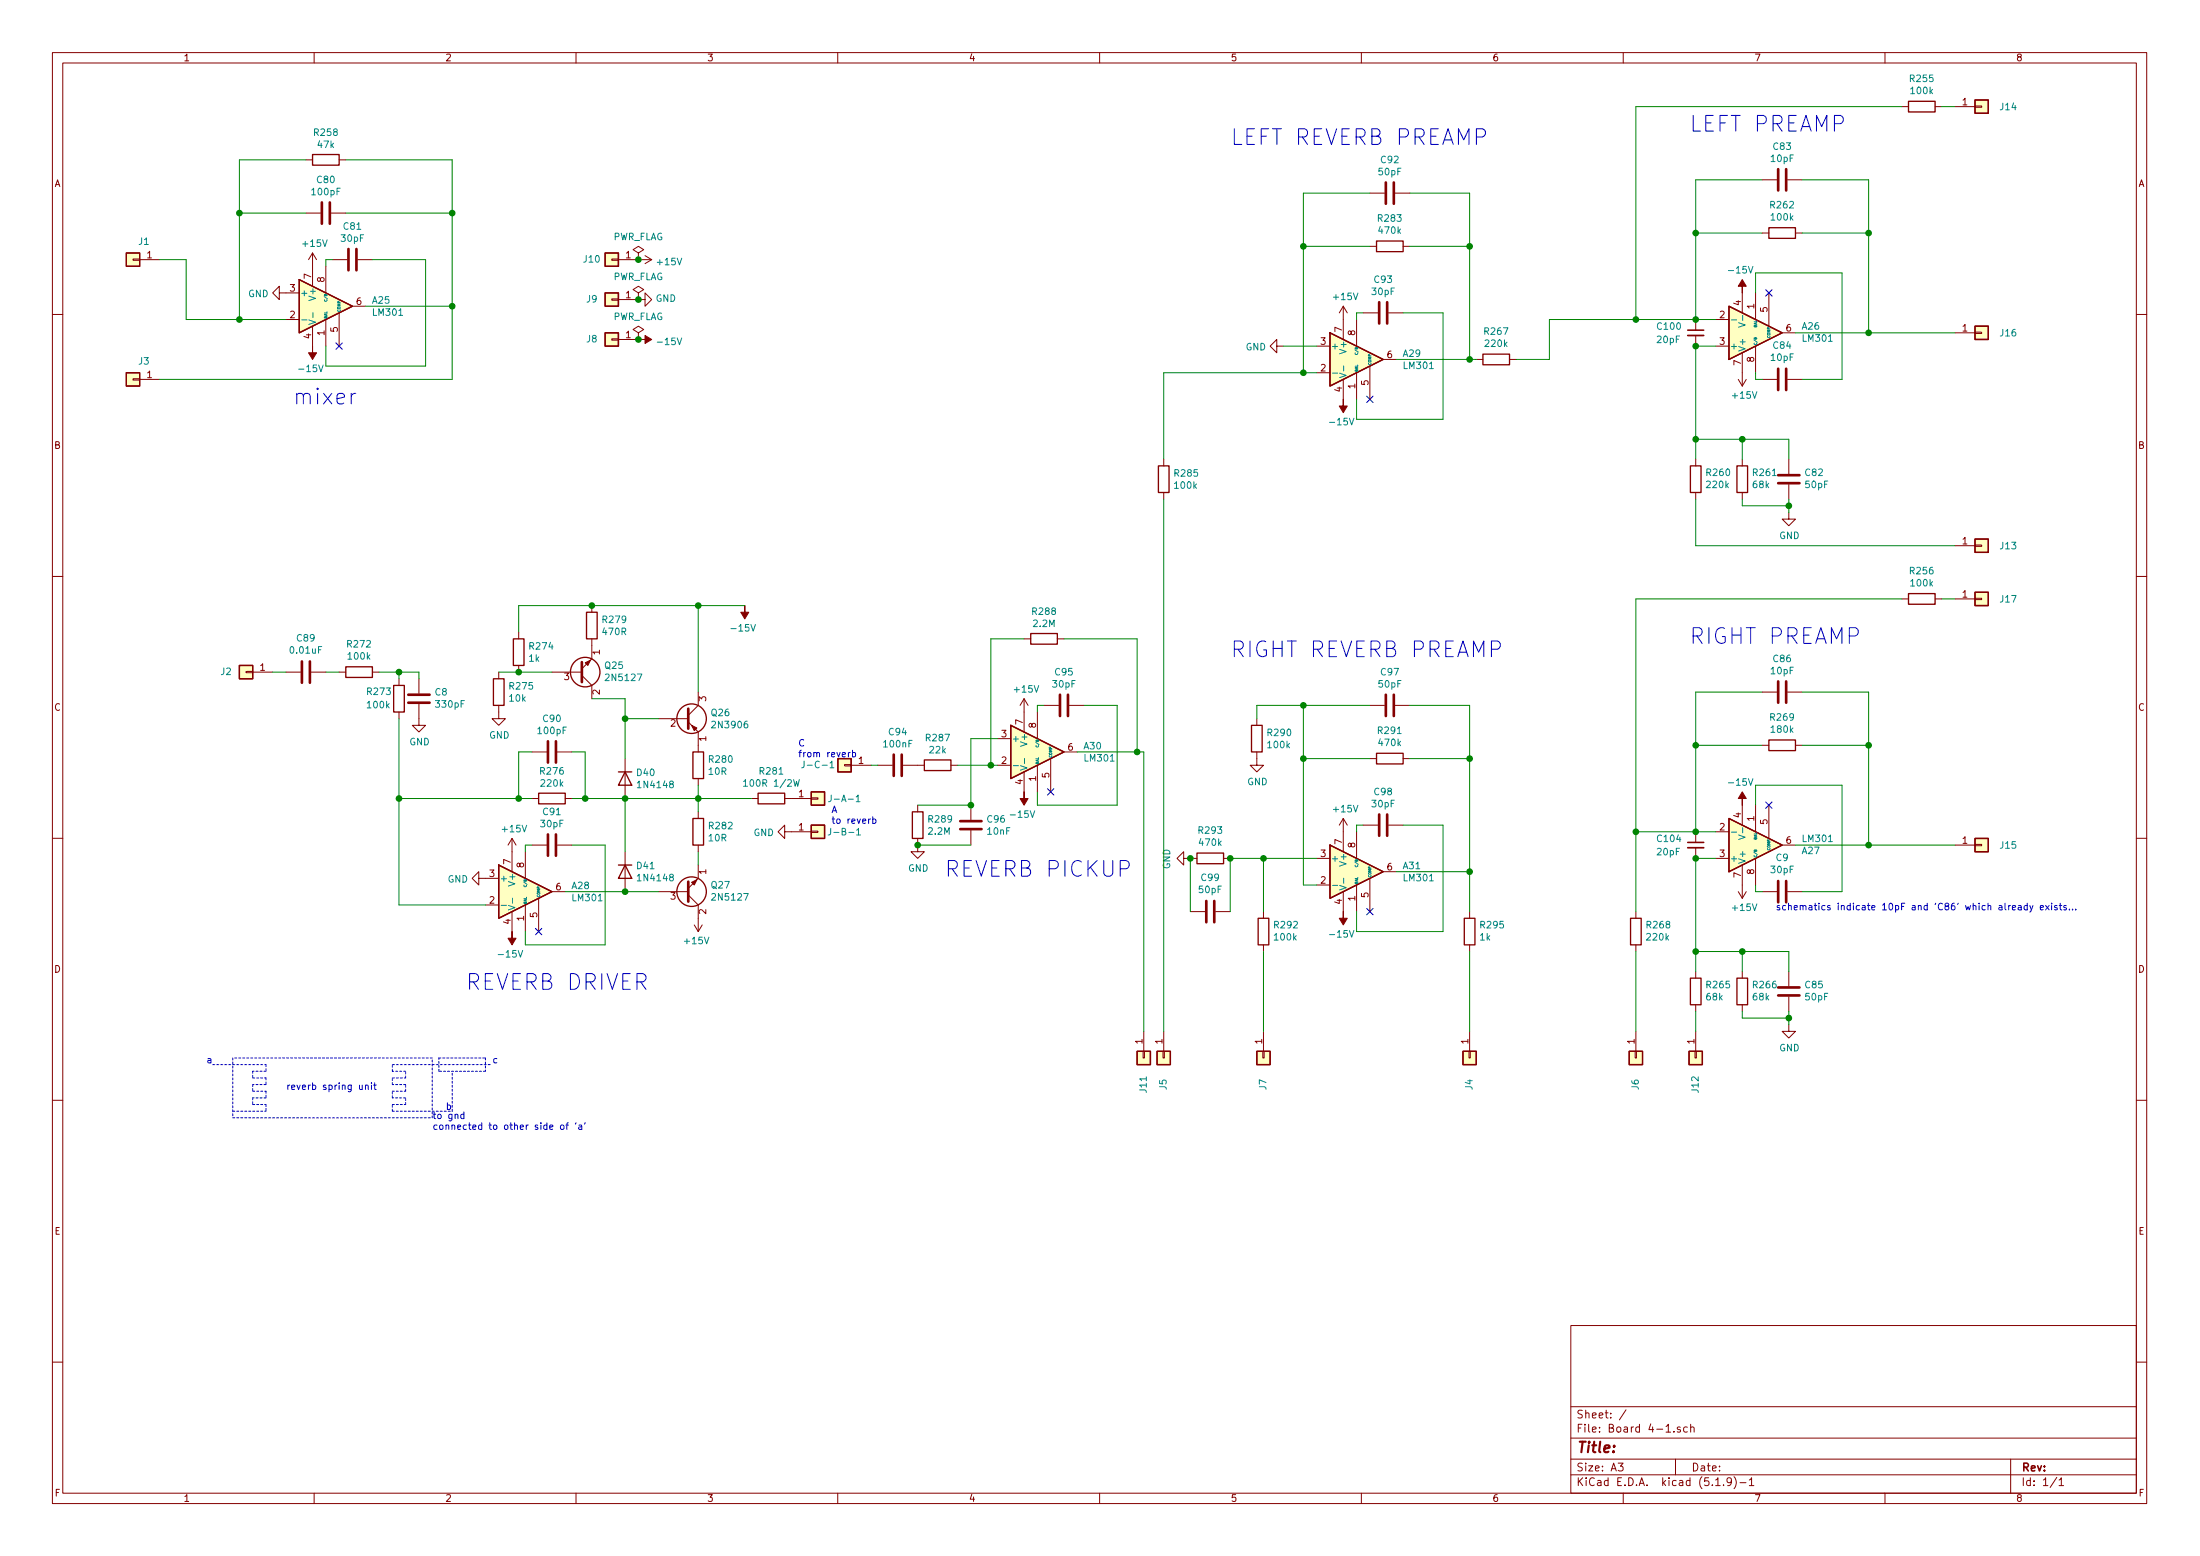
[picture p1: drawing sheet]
<svg xmlns="http://www.w3.org/2000/svg" width="420mm" height="297mm" viewBox="0 0 420 297" stroke-linecap="round" stroke-linejoin="round" font-family="sans-serif">
<g fill="none" stroke="#840000" stroke-width=".19">
<path d="M10 10h400v277h-400zM12 12h396v273.1h-396zM60 10v2M110 10v2M160 10v2M210 10v2M260 10v2M310 10v2M360 10v2M58.4 30.5h1.3M64.8 30.5h1.2M261.6 36.9h2.8"/>
<path d="M266.4 36.9h2.8M336.5 34.3h2.8M341.4 34.3h2.8M363.2 20.4h1.3M369.6 20.4h1.2M373.4 20.4h3.8M377.2 20.2h1.3v.3h-1.3zM25.4 49.4h1.3v.3h-1.3zM26.7 49.6h3.8M53.3 55.9v-1.3l-1.2 1.3 1.2 1.3v-1.3h3.8M58.4 40.7h2.8M59.7 48.3l-.8 1.3"/>
<path d="M59.7 48.3v6.3M59.7 48.3l.8 1.3M62.2 50.8v5.1M63.2 40.7h2.8M63.5 49.6h2.8M64.8 59.7v6.4M67.3 58.5h2.5M68.3 49.6h2.8M116.8 57.1h1.3v.2h-1.3zM116.8 49.4h1.3v.3h-1.3zM118.1 49.6h6.4M118.1 57.2h3.8"/>
<path d="M121.9 57.2h1.3v-1.3l1.3 1.3-1.3 1.3v-1.3M121.9 48.3l1-.6-1-.7-1 .7 1 .6v1.3M121.9 49.6h.1M121.9 55.9l1-.6-1-.7-1 .7 1 .6v1.3M121.9 57.2h.1M123.2 48.8l1.3 .8M124.5 49.6l-1.3 .7M256.5 58.5v6.3M256.5 58.5l-.7 1.2M256.5 58.5l.8 1.2M260.3 59.7h2.8M261.6 47h1.3"/>
<path d="M265.2 59.7h2.8M268 47h1.2M332.7 55.9v3.8M335.3 55.9v5.1M336.5 44.5h1.3M337.8 55.9v6.4M342.9 44.5h1.3M10 60h2M25.4 72.3h1.3v.3h-1.3zM26.7 72.4h3.8M54.6 61h2.5M59.7 62.3v3.8"/>
<path d="M62.2 61v5.1M116.8 64.7h1.3v.2h-1.3zM118.1 64.8h3.8M121.9 63.5l1-.6-1-.6-1 .6 1 .6v1.3M121.9 64.8h.1M243.8 66.1v-1.3l-1.2 1.3 1.2 1.2v-1.2h1.3M251.5 71.2h2.5M251.5 66.1h2.5M256.5 72.4v3.8M259.1 61v5.1M259.1 71.2v5M261.6 69.9v6.3"/>
<path d="M264.2 68.6h2.5M281.9 68.6h1.3M288.3 68.6h1.3M323.8 61v2M323.8 64v2.1M327.7 66.1h2.5M327.7 61h2.5M332 72.4l.7 1.3M332.7 67.3v6.4M333.5 72.4l-.8 1.3M335.3 66.1v5.1M336.5 72.4h2.8"/>
<path d="M340.4 63.5h2.5M341.4 72.4h2.8M373.4 63.5h3.8M377.2 63.4h1.3v.3h-1.3zM408 60h2M222.2 87.7v1.2M222.2 94v1.3M323.8 87.7v1.2M323.8 94v1.3M332.7 87.7v1.2M332.7 94v1.3M341.6 97.8v1.3h1.3l-1.3 1.3-1.2-1.3h1.2"/>
<path d="M341.6 87.7v2.8M341.6 92.5v2.8M10 110h2M113 115.6v1.3M363.2 114.3h1.3M369.6 114.3h1.2M373.4 104.2h3.8M373.4 114.3h3.8M377.2 104h1.3v.3h-1.3zM377.2 114.2h1.3v.3h-1.3zM408 110h2M47 128.2h1.3v.2h-1.3z"/>
<path d="M48.3 128.3h3.8M54.6 128.3h2.8M59.4 128.3h2.8M64.8 128.3h1.2M71.1 128.3h1.3M76.2 129.6v1.2M76.2 135.9v1.3M80 134.4v4.1h1.3l-1.3 1.2-1.3-1.2h1.3M80 129.6v2.8M95.2 134.7v2.5h1.3l-1.3 1.3-1.2-1.3h1.2M95.2 128.3v1.3M99.1 120.7v1.3"/>
<path d="M99.1 127v1.3M105.4 128.3h5.7M111.1 128.9l1.9 1.9v2.6M113 122v3.8l-1.9 1.9M125.7 137.2h5.7M131.4 137.8l1.9 1.9v3.8M133.3 132.1v2.6l-1.9 1.9M195.6 122h1.2M195.6 133.4v6.3M195.6 133.4l-.8 1.3M195.6 133.4l.7 1.3M198.1 135.9v5.1"/>
<path d="M199.4 134.7h2.8M201.9 122h1.3M204.2 134.7h2.8M240 137.2v1.3M261.6 134.7h2.8M266.4 134.7h2.8M336.5 132.1h2.8M341.4 132.1h2.8M101.6 152.4h1.3M101.6 143.5h2.8M106.4 143.5h2.8M107.9 152.4h1.3"/>
<path d="M119.4 144.8v7.6M133.3 148.6v1.3M133.3 155v1.2M143.5 152.4h1.3M149.9 158.8v-1.3l-1.3 1.3 1.3 1.3v-1.3h5M149.9 152.4h5M154.9 152.3h1.3v.3h-1.3zM154.9 158.7h1.3v.2h-1.3zM161.3 146h1.3v.2h-1.3zM162.6 146.1h3.8M167.6 146.1h2.8M172.5 146.1h4"/>
<path d="M175.3 153.7v1.3M181.6 146.1h1.3M185.4 153.7v2.8M185.4 158.5v2.8M190.5 146.1h2.5M190.5 141h2.5M195.6 147.4v3.8M198.1 146.1v5.1M200.7 144.8v6.4M203.2 143.5h2.5M240 143.5v2.6h1.3l-1.3 1.3-1.2-1.3h1.2M256.5 156.2v6.4"/>
<path d="M256.5 156.2l-.7 1.3M256.5 156.2l.8 1.3M259.1 158.8v5.1M260.3 157.5h2.8M261.6 144.8h1.3M265.2 157.5h2.8M268 144.8h1.2M323.8 158.8v2M327.7 158.8h2.5M332.7 153.7v3.8M335.3 153.7v5.1M336.5 142.3h1.3"/>
<path d="M337.8 153.7v6.4M342.9 142.3h1.3M10 160h2M91.4 167.7v-1.3l-1.2 1.3 1.2 1.2v-1.2h3.8M92.7 172.8h2.5M97.8 160.1v6.3M97.8 174v3.8M97.8 160.1l-.8 1.2M97.8 160.1l.8 1.2M100.3 162.6v5.1M100.3 172.8v5M101.6 161.3h2.8"/>
<path d="M102.9 171.5v6.3M105.4 170.2h2.5M106.4 161.3h2.8M119.4 162.6v7.6M125.7 170.2h5.7M131.4 170.9l1.9 1.9v5M132.6 176.6l.7 1.2M133.3 165.1v2.6l-1.9 1.9M133.3 161.3v1.3M134.1 176.6l-.8 1.2M175.3 160.1v2.5h1.2l-1.2 1.3-1.3-1.3h1.3M226.1 163.9v-1.3l-1.3 1.3 1.3 1.2v-1.2h2.5"/>
<path d="M227.3 174h2.8M232.2 174h2.7M233.7 163.9h1.2M241.3 174v1.3M251.5 168.9h2.5M251.5 163.9h2.5M256.5 170.2v3.8M259.1 168.9v5.1M261.6 167.7v6.3M264.2 166.4h2.5M280.7 174v1.3M312.4 174v1.3"/>
<path d="M323.8 161.8v2.1M327.7 163.9h2.5M332 170.2l.7 1.3M332.7 165.1v6.4M333.5 170.2l-.8 1.3M335.3 163.9v5M336.5 170.2h2.8M340.4 161.3h2.5M341.4 170.2h2.8M373.4 161.3h3.8M377.2 161.2h1.3v.3h-1.3zM408 160h2"/>
<path d="M218.4 196.9v3.8M222.2 196.9v3.8M241.3 180.4v1.2M241.3 196.9v3.8M280.7 180.4v1.2M280.7 196.9v3.8M312.4 180.4v1.2M312.4 196.9v3.8M323.8 185.5v1.2M323.8 191.8v1.3M323.8 196.9v3.8M332.7 185.5v1.2"/>
<path d="M332.7 191.8v1.3M341.6 195.6v1.3h1.3l-1.3 1.3-1.2-1.3h1.2M341.6 185.5v2.8M341.6 190.3v2.8M10 210h2M218.3 200.7h.3v1.3h-.3zM222.1 200.7h.3v1.3h-.3zM241.2 200.7h.2v1.3h-.2zM280.5 200.7h.3v1.3h-.3zM312.3 200.7h.2v1.3h-.2zM323.7 200.7h.3v1.3h-.3zM408 210h2"/>
<path d="M300 253h108v32.1h-108zM10 260h2M300 278.5h108M300 274.5h108M300 268.5h108M309 279.3h1l-.5 .6 .4 .1v.7l-.2 .1-.7-.1M310.5 269.1l-1.2 2M319.7 273.3v.1M320 278.5v3M320.9 272.5a.37 .37 0 0 0-.6 .1l.1 .2 .5 .2 .1 .1-.2 .3-.5-.1M322.2 272.5l-.4-.1-.3 .3 .2 .6h.5M322.9 272.5h.1a.37 .37 0 0 1 .5 .1v.8"/>
<path d="M322.9 271.9v1.5M384 278.5v6.6M408 260h2M60 285.1v1.9M110 285.1v1.9M160 285.1v1.9M210 285.1v1.9M260 285.1v1.9M300 281.5h108M310 285.1v1.9M327.7 283.6h.8M329.2 283.5v.1"/>
<path d="M330.7 282.7l-.3 .3h-.5l-.1-.3 .1-.5 .5-.1 .3 .3-.1 .8-.3 .4h-.4M331.2 281.9a1.71 1.71 0 0 1 0 2.3M332.3 283h1.2M334.1 282.5l.4-.4v1.5M334.1 283.6h.8M360 285.1v1.9M392.8 282l-1.3 2M393.2 282.5l.5-.4v1.5M393.2 283.6h.9"/>
</g>
<g fill="#840000" stroke="#840000" stroke-width=".19">
<path d="M256.5 174v1.3h.8l-.8 1.3-.7-1.3h.7z"/>
<path d="M332.7 151.2l.8 1.2h-.8v1.3v-1.3h-.7z"/>
<path d="M142.2 115.6v1.3h.8l-.8 1.2-.7-1.2h.7z"/>
<path d="M195.6 151.2v1.2h.7l-.7 1.3-.8-1.3h.8z"/>
<path d="M256.5 76.2v1.3h.8l-.8 1.3-.7-1.3h.7z"/>
<path d="M332.7 53.4l.8 1.2h-.8v1.3v-1.3h-.7z"/>
<path d="M111.8 126.5l1-.5-.5 1z"/>
<path d="M132.1 138.5l1 .5-.5 .5z"/>
<path d="M97.8 177.8v1.3h.8l-.8 1.3-.8-1.3h.8z"/>
<path d="M132.1 168.4l1-.5-.5 1z"/>
<path d="M121.9 64.8h1.3v-.8l1.3 .8-1.3 .8v-.8z"/>
<path d="M59.7 66.1v1.2h.8l-.8 1.3-.8-1.3h.8z"/>
</g>
<g fill="none" stroke="#840000" stroke-width=".25">
<path d="M364.5 19.3h5.1v2.1h-5.1zM377.2 19.1h2.5v2.5h-2.5zM59.7 29.5h5.1v2h-5.1zM24.1 48.3h2.6v2.5h-2.6zM57.1 53.4l10.2 5.1-10.2 5zM115.6 55.9h2.5v2.6h-2.5zM115.6 48.3h2.5v2.5h-2.5zM262.9 46h5.1v2h-5.1zM330.2 58.5l10.2 5-10.2 5.1zM337.8 43.5h5.1v2h-5.1zM24.1 71.2h2.6v2.5h-2.6zM115.6 63.5h2.5v2.6h-2.5z"/>
<path d="M254 63.5l10.2 5.1-10.2 5.1zM283.2 67.6h5.1v2h-5.1zM377.2 62.3h2.5v2.5h-2.5zM221.2 88.9h2.1v5.1h-2.1zM322.8 88.9h2.1v5.1h-2.1zM331.7 88.9h2.1v5.1h-2.1zM112 116.9h2v5.1h-2zM364.5 113.3h5.1v2.1h-5.1zM377.2 102.9h2.5v2.5h-2.5zM377.2 113.1h2.5v2.5h-2.5zM45.7 127h2.6v2.6h-2.6zM66 127.3h5.1v2h-5.1z"/>
<path d="M75.2 130.8h2v5.1h-2zM94.2 129.6h2.1v5.1h-2.1zM98 122h2.1v5h-2.1zM193 138.5l10.2 5-10.2 5.1zM196.8 120.9h5.1v2.1h-5.1zM239 138.5h2v5h-2zM102.9 151.4h5v2.1h-5zM118.1 147.4h2.5M119.4 147.4l1.2 2.5h-2.5zM132.3 143.5h2.1v5.1h-2.1zM132.3 156.2h2.1v5.1h-2.1zM144.8 151.4h5.1v2.1h-5.1z"/>
<path d="M154.9 151.2h2.6v2.5h-2.6zM154.9 157.5h2.6v2.6h-2.6zM160 144.8h2.6v2.6h-2.6zM174.2 155h2.1v5.1h-2.1zM176.5 145.1h5.1v2h-5.1zM262.9 143.8h5.1v2h-5.1zM330.2 156.2l10.2 5.1-10.2 5.1zM337.8 141.3h5.1v2h-5.1zM95.2 165.1l10.2 5.1-10.2 5.1zM118.1 165.1h2.5M119.4 165.1l1.2 2.6h-2.5zM228.6 162.9h5.1v2h-5.1z"/>
<path d="M240.3 175.3h2v5.1h-2zM254 161.3l10.2 5.1-10.2 5.1zM279.7 175.3h2v5.1h-2zM311.4 175.3h2v5.1h-2zM377.2 160.1h2.5v2.5h-2.5zM322.8 186.7h2.1v5.1h-2.1zM331.7 186.7h2.1v5.1h-2.1zM217.2 200.7h2.5v2.5h-2.5zM221 200.7h2.5v2.5h-2.5zM240 200.7h2.6v2.5h-2.6zM279.4 200.7h2.5v2.5h-2.5zM311.1 200.7h2.6v2.5h-2.6z"/>
<path d="M322.6 200.7h2.5v2.5h-2.5z"/>
<circle cx="111.8" cy="128.3" r="2.82"/>
<circle cx="132.1" cy="137.2" r="2.82"/>
<circle cx="132.1" cy="170.2" r="2.82"/>
</g>
<g fill="none" stroke="#840000" stroke-width=".51">
<path d="M61.5 38.6v4.1M63 38.6v4.1M264.7 34.8v4.1M266.2 34.8v4.1M339.6 32.3v4.1M341.1 32.3v4.1M66.5 47.5v4.1M68.1 47.5v4.1M263.4 57.7v4.1M264.9 57.7v4.1M339.6 70.4v4.1M341.1 70.4v4.1"/>
<path d="M339.6 90.7h4.1M339.6 92.2h4.1M57.7 126.3v4M59.2 126.3v4M78 132.6h4M78 134.1h4M111.1 126.4v3.8M131.4 135.3v3.8M202.4 132.6v4.1M204 132.6v4.1M264.7 132.6v4.1M266.2 132.6v4.1"/>
<path d="M339.6 130.1v4M341.1 130.1v4M104.6 141.5v4.1M104.6 159.3v4.1M106.2 141.5v4.1M106.2 159.3v4.1M170.7 144.1v4M172.2 144.1v4M183.4 158.3h4.1M183.4 156.8h4.1M263.4 155.5v4M264.9 155.5v4"/>
<path d="M131.4 168.3v3.8M230.4 172v4.1M231.9 172v4.1M339.6 168.2v4M341.1 168.2v4M339.6 188.5h4.1M339.6 190h4.1"/>
</g>
<g fill="#ffffc2" stroke="#ffffc2" stroke-width=".19">
<path d="M254 161.3l10.2 5.1-10.2 5.1z"/>
<path d="M330.2 156.2l10.2 5.1-10.2 5.1z"/>
<path d="M217.2 200.7h2.5v2.5h-2.5z"/>
<path d="M221 200.7h2.5v2.5h-2.5z"/>
<path d="M240 200.7h2.6v2.5h-2.6z"/>
<path d="M279.4 200.7h2.5v2.5h-2.5z"/>
<path d="M311.1 200.7h2.6v2.5h-2.6z"/>
<path d="M322.6 200.7h2.5v2.5h-2.5z"/>
<path d="M154.9 151.2h2.6v2.5h-2.6z"/>
<path d="M154.9 157.5h2.6v2.6h-2.6z"/>
<path d="M160 144.8h2.6v2.6h-2.6z"/>
<path d="M193 138.5l10.2 5-10.2 5.1z"/>
<path d="M377.2 62.3h2.5v2.5h-2.5z"/>
<path d="M377.2 19.1h2.5v2.5h-2.5z"/>
<path d="M377.2 102.9h2.5v2.5h-2.5z"/>
<path d="M24.1 71.2h2.6v2.5h-2.6z"/>
<path d="M377.2 160.1h2.5v2.5h-2.5z"/>
<path d="M377.2 113.1h2.5v2.5h-2.5z"/>
<path d="M254 63.5l10.2 5.1-10.2 5.1z"/>
<path d="M330.2 58.5l10.2 5-10.2 5.1z"/>
<path d="M95.2 165.1l10.2 5.1-10.2 5.1z"/>
<path d="M45.7 127h2.6v2.6h-2.6z"/>
<path d="M115.6 55.9h2.5v2.6h-2.5z"/>
<path d="M24.1 48.3h2.6v2.5h-2.6z"/>
<path d="M115.6 48.3h2.5v2.5h-2.5z"/>
<path d="M115.6 63.5h2.5v2.6h-2.5z"/>
<path d="M57.1 53.4l10.2 5.1-10.2 5z"/>
</g>
<g fill="none" stroke="#008484" stroke-width=".19">
<path d="M59.8 59.7v1M62 57.2a.23 .23 0 0 0 .2 .3 .23 .23 0 0 0 .2-.3M57.6 61.1h1M59 61.1l1.2 .4-1.2 .4M254.5 71.2h1M255.8 71.2l1.3 .5-1.3 .4M256.6 69.9v.9M258.8 67.4a.23 .23 0 0 0 .3 .3 .23 .23 0 0 0 .2-.3M330.7 61.1h1M332 61.6l1.3 .4-1.3 .5M332.8 60.2v1M335.2 64.6l.1-.1 .2 .1v.1h-.5v-.2h.2v.2"/>
<path d="M142 149.2l.4-.4v1.3M142 150.1h.7M151.6 148.8l.3 1.3 .2-.9 .2 .9 .4-1.3M153.6 145.3l-.1 1.1-.4 .2M158.5 145.7l.4-.4v1.3M158.5 146.6h.8M158.6 158.1v1.1l-.4 .2M158.7 151.8v.9l-.2 .3h-.3M163.5 152.1l.4-.3v1.2M163.5 153h.7M163.6 158.5l.4-.4v1.3M163.6 159.4h.7"/>
<path d="M193.5 146.2h1M194.9 146.2l1.2 .4-1.2 .4M195.7 144.8v1M197.9 142.3a.23 .23 0 0 0 .2 .3 .23 .23 0 0 0 .2-.3M330.7 158.9h1M332 159.4l1.3 .4-1.3 .5M332.8 158v1M95.7 172.8h1M97.1 172.8l1.2 .5-1.2 .4M97.9 171.5v.9M100.1 169a.23 .23 0 0 0 .2 .3 .23 .23 0 0 0 .2-.3M254.5 169h1"/>
<path d="M255.8 169l1.3 .5-1.3 .4M256.6 167.7v.9M258.8 165.2a.23 .23 0 0 0 .3 .3 .23 .23 0 0 0 .2-.3M335.2 162.4l.1-.2 .2 .1v.2h-.5v-.2h.2v.2"/>
</g>
<path d="M322.3 64h3.1M322.3 161.8h3.1" fill="none" stroke="#840000" stroke-width=".33"/>
<path d="M322.3 63h3.1M322.3 160.8h3.1" fill="none" stroke="#840000" stroke-width=".3"/>
<g fill="none" stroke="#0000c2" stroke-width=".19" stroke-dasharray=".4 .4">
<path d="M40.6 203.2h10.2M44.4 213.4h38.1M44.4 212.1h6.4M44.4 202v11.4M48.3 205.8h2.5M48.3 204.5v1.3M48.3 210.9h2.5M48.3 209.6v1.3M48.3 208.3h2.5M48.3 207v1.3M50.8 204.5h-2.5M50.8 203.2v1.3"/>
<path d="M50.8 205.8v1.2M50.8 210.9v1.2M50.8 209.6h-2.5M50.8 208.3v1.3M50.8 207h-2.5M74.9 203.2h19.1M74.9 212.1v-1.2M74.9 204.5v-1.3M74.9 205.8h2.6M74.9 207v-1.2M74.9 208.3h2.6M74.9 209.6v-1.3"/>
<path d="M74.9 210.9h2.6M74.9 212.1h11.5M77.5 204.5h-2.6M77.5 205.8v-1.3M77.5 207h-2.6M77.5 208.3v-1.3M77.5 209.6h-2.6M77.5 210.9v-1.3M82.5 202h-38.1M82.5 213.4v-11.4M83.8 202h8.9M83.8 204.5v-2.5"/>
<path d="M86.4 212.1v-7.6M92.7 202v2.5M92.7 204.5h-8.9"/>
</g>
<g fill="none" stroke="#008400" stroke-width=".19">
<path d="M58.4 30.5h-12.7v30.5M66 30.5h20.4v41.9h-55.9M261.6 36.9h-12.7v34.3M269.2 36.9h11.5v31.7M336.5 34.3h-12.7v26.7M344.2 34.3h12.7v29.2M363.2 20.4h-50.8v40.6M370.8 20.4h2.6M30.5 49.6h5.1v11.4h19M45.7 40.7h12.7M63.5 49.6h-1.3v1.2M66 40.7h20.4"/>
<path d="M69.8 58.5h16.6M71.1 49.6h10.2v20.3h-19.1v-3.8M248.9 47h12.7M260.3 59.7h-1.2v1.3M268 59.7h7.6v20.3h-16.5v-3.8M269.2 47h11.5M323.8 44.5h12.7M335.3 55.9v-3.8h16.5v20.3h-7.6M344.2 44.5h12.7M245.1 66.1h6.4M251.5 71.2h-29.3v16.5M266.7 68.6h15.2"/>
<path d="M327.7 66.1h-3.9v21.6M327.7 61h-31.8v7.6h-6.3M335.3 71.2v1.2h1.2M342.9 63.5h30.5M222.2 95.3v101.6M323.8 83.9h17.8v3.8M323.8 95.3v8.9h49.6M332.7 83.9v3.8M332.7 95.3v1.3h8.9M341.6 95.3v2.5M133.3 115.6v16.5M142.2 115.6h-43.1v5.1"/>
<path d="M363.2 114.3h-50.8v59.7M370.8 114.3h2.6M52.1 128.3h2.5M62.2 128.3h2.6M72.4 128.3h7.6v1.3M76.2 128.3v1.3M76.2 137.2v35.6h16.5M95.2 128.3h10.2M113 133.4h6.4v11.4M119.4 137.2h6.3M195.6 122h-6.4v24.1M199.4 134.7h-1.3v1.2"/>
<path d="M203.2 122h14v21.5M207 134.7h6.4v19h-15.3v-2.5M248.9 134.7v34.2h2.6M261.6 134.7h-21.6v2.5M269.2 134.7h11.5v39.3M336.5 132.1h-12.7v26.7M344.2 132.1h12.7v29.2M76.2 152.4h25.4M101.6 143.5h-2.5v8.9M109.2 152.4h34.3M109.2 143.5h2.6v8.9M119.4 152.4v10.2"/>
<path d="M133.3 149.9v5.1M166.4 146.1h1.2M182.9 146.1h7.6M190.5 141h-5.1v12.7h-10.1M205.7 143.5h12.7v53.4M248.9 144.8h12.7M260.3 157.5h-1.2v1.3M268 157.5h7.6v20.3h-16.5v-3.8M269.2 144.8h11.5M312.4 158.8h15.3M323.8 142.3h12.7M335.3 153.7v-3.8h16.5v20.3h-7.6"/>
<path d="M344.2 142.3h12.7M101.6 161.3h-1.3v1.3M107.9 170.2h17.8M109.2 161.3h6.4v19.1h-15.3v-2.6M133.3 162.6v2.5M175.3 161.3h10.1M227.3 163.9v10.1M241.3 163.9v10.1M251.5 163.9h-16.6v10.1M266.7 166.4h14M327.7 163.9h-3.9v21.6M335.3 168.9v1.3h1.2"/>
<path d="M342.9 161.3h30.5M241.3 181.6v15.3M280.7 181.6v15.3M312.4 181.6v15.3M323.8 181.6h17.8v3.9M323.8 193.1v3.8M332.7 193.1v1.2h8.9M332.7 181.6v3.9M341.6 193.1v2.5"/>
</g>
<g fill="none" stroke="#0000c2" stroke-width=".19">
<path d="M282 26.1h1.1a.81 .81 0 0 0 .6-.7 .81 .81 0 0 0-.6-.8h-1.1v3M67.9 75.1a.77 .77 0 0 0-.8 .6M284.8 123.9h1.2a.82 .82 0 0 0 .6-.7 .82 .82 0 0 0-.6-.8h-1.2v3M162 143.6v.9M162.4 143.6l-.4 .3M162.8 143.7l.4-.1 .2 .3-.1 .5h-.5M162.8 143.2v1.3M166.7 156.4l.3-.1 .3 .3-.1 .5h-.5M166.7 155.9v1.3M213.9 165.8h1.2a.82 .82 0 0 0 .6-.7 .82 .82 0 0 0-.6-.8h-1.2v3M385.5 172.9h.5v.8M386 173.2h-.4l-.2 .2 .1 .2h.5"/>
<path d="M387.2 172.9h-.4l-.2 .2 .1 .5h.5M387.2 172.4v1.3M387.7 172.9l.3 .8M388.3 172.9l-.5 1.1-.1 .1M389.7 173.3l.5-.1v-.3h-.4l-.1 .1v.6h.5M390.7 172.9l.6 .8M391.3 172.9l-.6 .8M391.8 172.4v.2M391.8 172.9v.8M392.9 172.9h-.3l-.2 .1v.2l.5 .1v.3h-.5M393.3 172.9h.5M393.5 172.4v1.1l.3 .2"/>
<path d="M394.6 172.9h-.3l-.2 .1 .1 .2 .4 .1v.3h-.5M395.2 173.6v.1M395.8 173.6v.1M396.4 173.6v.1M68.7 207.1v.8l.3 .1 .2-.1M69.2 207.1v.9M69.8 207.3l.2-.2 .3 .1v.8M69.8 207.1v.9M70.9 206.7v.1M70.9 207.1v.9M71.4 207.1h.5M71.6 206.7v1.1l.3 .2"/>
<path d="M88.6 212.8l-.4-.1-.2 .2 .1 .6h.5M88.6 212.3v1.2M105 215.2l.6-.1-.1-.3h-.3l-.2 .1 .1 .7h.4M107.2 214.8h.3l.2 .2-.1 .6h-.3l-.3-.2zM108.1 214.8h.5M108.6 214.3l-.3 .2v1.1M110 214.3l-.1 .3M110.6 214.8h.4l.1 .8M111.1 215.1h-.4l-.2 .2 .2 .3h.4M111.8 214.3l-.2 .3"/>
</g>
<g fill="#008400" stroke="#008400" stroke-width=".25">
<circle cx="119.4" cy="137.2" r=".51"/>
<circle cx="323.8" cy="44.5" r=".51"/>
<circle cx="356.9" cy="63.5" r=".51"/>
<circle cx="45.7" cy="40.7" r=".51"/>
<circle cx="356.9" cy="44.5" r=".51"/>
<circle cx="217.2" cy="143.5" r=".51"/>
<circle cx="241.3" cy="163.9" r=".51"/>
<circle cx="133.4" cy="115.6" r=".51"/>
<circle cx="341.6" cy="194.3" r=".51"/>
<circle cx="323.8" cy="142.3" r=".51"/>
<circle cx="235" cy="163.9" r=".51"/>
<circle cx="86.4" cy="58.5" r=".51"/>
<circle cx="248.9" cy="144.8" r=".51"/>
<circle cx="280.7" cy="166.4" r=".51"/>
<circle cx="119.4" cy="170.2" r=".51"/>
<circle cx="248.9" cy="134.7" r=".51"/>
<circle cx="111.8" cy="152.4" r=".51"/>
<circle cx="248.9" cy="71.2" r=".51"/>
<circle cx="76.2" cy="152.4" r=".51"/>
<circle cx="99.1" cy="152.4" r=".51"/>
<circle cx="312.4" cy="61" r=".51"/>
<circle cx="280.7" cy="144.8" r=".51"/>
<circle cx="312.4" cy="158.8" r=".51"/>
<circle cx="323.8" cy="61" r=".51"/>
<circle cx="280.7" cy="47" r=".51"/>
<circle cx="248.9" cy="47" r=".51"/>
<circle cx="175.3" cy="161.3" r=".51"/>
<circle cx="45.7" cy="61" r=".51"/>
<circle cx="280.7" cy="68.6" r=".51"/>
<circle cx="332.7" cy="181.6" r=".51"/>
<circle cx="185.4" cy="153.7" r=".51"/>
<circle cx="356.9" cy="142.3" r=".51"/>
<circle cx="189.2" cy="146.1" r=".51"/>
<circle cx="121.9" cy="64.8" r=".51"/>
<circle cx="341.6" cy="96.6" r=".51"/>
<circle cx="323.8" cy="181.6" r=".51"/>
<circle cx="133.4" cy="152.4" r=".51"/>
<circle cx="121.9" cy="57.2" r=".51"/>
<circle cx="113" cy="115.6" r=".51"/>
<circle cx="323.8" cy="158.8" r=".51"/>
<circle cx="356.9" cy="161.3" r=".51"/>
<circle cx="86.4" cy="40.7" r=".51"/>
<circle cx="99.1" cy="128.3" r=".51"/>
<circle cx="76.2" cy="128.3" r=".51"/>
<circle cx="332.7" cy="83.9" r=".51"/>
<circle cx="121.9" cy="49.6" r=".51"/>
<circle cx="227.3" cy="163.9" r=".51"/>
<circle cx="323.8" cy="83.9" r=".51"/>
<circle cx="323.8" cy="163.9" r=".51"/>
<circle cx="119.4" cy="152.4" r=".51"/>
<circle cx="323.8" cy="66.1" r=".51"/>
</g>
<g fill="none" stroke="#000084" stroke-width=".19">
<path d="M337.2 55.3l1.2 1.2M338.4 55.3l-1.2 1.2M64.2 65.5l1.2 1.2M65.4 65.5l-1.2 1.2M261 75.6l1.2 1.2M262.2 75.6l-1.2 1.2M200.1 150.6l1.2 1.2M201.3 150.6l-1.2 1.2M337.2 153.1l1.2 1.2M338.4 153.1l-1.2 1.2M102.3 177.2l1.2 1.2M103.5 177.2l-1.2 1.2"/>
<path d="M261 173.4l1.2 1.2M262.2 173.4l-1.2 1.2"/>
</g>
<g font-size="4.2" fill="#0000c2">
<text x="234.9" y="27.7">LEFT REVERB PREAMP</text>
<text x="322.6" y="25.2">LEFT PREAMP</text>
<text x="55.9" y="77.3">mixer</text>
<text x="234.9" y="125.5">RIGHT REVERB PREAMP</text>
<text x="322.6" y="123">RIGHT PREAMP</text>
<text x="180.3" y="167.4">REVERB PICKUP</text>
<text x="88.9" y="189">REVERB DRIVER</text>
</g>
<text font-size="2.8" fill="#840000" x="301" y="277.3">Title:</text>
<g font-size="2.1" fill="#840000">
<text x="301" y="273.5">File: Board 4-1.sch</text>
<text x="301" y="270.8">Sheet: /</text>
<text x="301" y="280.9">Size: A3</text>
<text x="323" y="280.9">Date:</text>
<text x="386" y="280.9">Rev:</text>
<text x="301" y="283.7">KiCad E.D.A. kicad (5.1.9)-1</text>
<text x="386" y="283.7">Id: 1/1</text>
</g>
<g font-size="1.8" fill="#840000">
<text x="35" y="11.7">1</text>
<text x="85" y="11.7">2</text>
<text x="135" y="11.7">3</text>
<text x="185" y="11.7">4</text>
<text x="235" y="11.7">5</text>
<text x="285" y="11.7">6</text>
<text x="335" y="11.7">7</text>
<text x="385" y="11.7">8</text>
<text x="374.8" y="20.1">1</text>
<text x="10.4" y="35.7">A</text>
<text x="408.4" y="35.7">A</text>
<text x="28.1" y="49.3">1</text>
<text x="59.4" y="53.2" transform="rotate(-90 59.4 53.2)">7</text>
<text x="62" y="53.9" transform="rotate(-90 62 53.9)">8</text>
<text x="119.5" y="49.3">1</text>
<text x="55.4" y="55.7">3</text>
<text x="68.1" y="58.2">6</text>
<text x="119.5" y="56.9">1</text>
<text x="332.5" y="58.3" transform="rotate(-90 332.5 58.3)">4</text>
<text x="335" y="58.9" transform="rotate(-90 335 58.9)">1</text>
<text x="337.6" y="59.6" transform="rotate(-90 337.6 59.6)">5</text>
<text x="55.4" y="60.7">2</text>
<text x="59.4" y="64.7" transform="rotate(-90 59.4 64.7)">4</text>
<text x="62" y="64" transform="rotate(-90 62 64)">1</text>
<text x="64.5" y="63.4" transform="rotate(-90 64.5 63.4)">5</text>
<text x="119.5" y="64.6">1</text>
<text x="252.2" y="65.8">3</text>
<text x="256.3" y="63.4" transform="rotate(-90 256.3 63.4)">7</text>
<text x="258.8" y="64" transform="rotate(-90 258.8 64)">8</text>
<text x="328.4" y="60.7">2</text>
<text x="328.4" y="65.8">3</text>
<text x="341.1" y="63.3">6</text>
<text x="374.8" y="63.3">1</text>
<text x="252.2" y="70.9">2</text>
<text x="264.9" y="68.4">6</text>
<text x="332.5" y="69.7" transform="rotate(-90 332.5 69.7)">7</text>
<text x="335" y="69.1" transform="rotate(-90 335 69.1)">8</text>
<text x="28.1" y="72.2">1</text>
<text x="256.3" y="74.8" transform="rotate(-90 256.3 74.8)">4</text>
<text x="258.8" y="74.2" transform="rotate(-90 258.8 74.2)">1</text>
<text x="261.4" y="73.5" transform="rotate(-90 261.4 73.5)">5</text>
<text x="10.4" y="85.7">B</text>
<text x="408.4" y="85.7">B</text>
<text x="374.8" y="103.9">1</text>
<text x="374.8" y="114.1">1</text>
<text x="114.6" y="125" transform="rotate(-90 114.6 125)">1</text>
<text x="49.7" y="128.1">1</text>
<text x="107.8" y="129.8">3</text>
<text x="10.4" y="135.7">C</text>
<text x="114.6" y="132.6" transform="rotate(-90 114.6 132.6)">2</text>
<text x="134.9" y="133.9" transform="rotate(-90 134.9 133.9)">3</text>
<text x="408.4" y="135.7">C</text>
<text x="128.1" y="138.7">2</text>
<text x="134.9" y="141.5" transform="rotate(-90 134.9 141.5)">1</text>
<text x="191.3" y="140.8">3</text>
<text x="195.3" y="138.3" transform="rotate(-90 195.3 138.3)">7</text>
<text x="197.9" y="138.9" transform="rotate(-90 197.9 138.9)">8</text>
<text x="204" y="143.3">6</text>
<text x="164" y="145.8">1</text>
<text x="191.3" y="145.8">2</text>
<text x="195.3" y="149.7" transform="rotate(-90 195.3 149.7)">4</text>
<text x="197.9" y="149.1" transform="rotate(-90 197.9 149.1)">1</text>
<text x="200.4" y="148.5" transform="rotate(-90 200.4 148.5)">5</text>
<text x="152.6" y="152.2">1</text>
<text x="152.6" y="158.5">1</text>
<text x="256.3" y="161.2" transform="rotate(-90 256.3 161.2)">7</text>
<text x="258.8" y="161.8" transform="rotate(-90 258.8 161.8)">8</text>
<text x="328.4" y="158.5">2</text>
<text x="332.5" y="156.1" transform="rotate(-90 332.5 156.1)">4</text>
<text x="335" y="156.7" transform="rotate(-90 335 156.7)">1</text>
<text x="337.6" y="157.4" transform="rotate(-90 337.6 157.4)">5</text>
<text x="341.1" y="161.1">6</text>
<text x="374.8" y="161.1">1</text>
<text x="93.5" y="167.4">3</text>
<text x="97.5" y="165" transform="rotate(-90 97.5 165)">7</text>
<text x="100.1" y="165.6" transform="rotate(-90 100.1 165.6)">8</text>
<text x="134.9" y="166.9" transform="rotate(-90 134.9 166.9)">1</text>
<text x="252.2" y="163.6">3</text>
<text x="264.9" y="166.2">6</text>
<text x="328.4" y="163.6">3</text>
<text x="332.5" y="167.5" transform="rotate(-90 332.5 167.5)">7</text>
<text x="335" y="166.9" transform="rotate(-90 335 166.9)">8</text>
<text x="93.5" y="172.5">2</text>
<text x="106.2" y="170">6</text>
<text x="128.1" y="171.7">3</text>
<text x="252.2" y="168.7">2</text>
<text x="256.3" y="172.6" transform="rotate(-90 256.3 172.6)">4</text>
<text x="258.8" y="172" transform="rotate(-90 258.8 172)">1</text>
<text x="261.4" y="171.3" transform="rotate(-90 261.4 171.3)">5</text>
<text x="97.5" y="176.4" transform="rotate(-90 97.5 176.4)">4</text>
<text x="100.1" y="175.8" transform="rotate(-90 100.1 175.8)">1</text>
<text x="102.6" y="175.1" transform="rotate(-90 102.6 175.1)">5</text>
<text x="134.9" y="174.5" transform="rotate(-90 134.9 174.5)">2</text>
<text x="10.4" y="185.7">D</text>
<text x="408.4" y="185.7">D</text>
<text x="218.2" y="199.3" transform="rotate(-90 218.2 199.3)">1</text>
<text x="222" y="199.3" transform="rotate(-90 222 199.3)">1</text>
<text x="241" y="199.3" transform="rotate(-90 241 199.3)">1</text>
<text x="280.4" y="199.3" transform="rotate(-90 280.4 199.3)">1</text>
<text x="312.2" y="199.3" transform="rotate(-90 312.2 199.3)">1</text>
<text x="323.6" y="199.3" transform="rotate(-90 323.6 199.3)">1</text>
<text x="10.4" y="235.7">E</text>
<text x="408.4" y="235.7">E</text>
<text x="10.5" y="285.7">F</text>
<text x="35" y="286.7">1</text>
<text x="85" y="286.7">2</text>
<text x="135" y="286.7">3</text>
<text x="185" y="286.7">4</text>
<text x="235" y="286.7">5</text>
<text x="285" y="286.7">6</text>
<text x="335" y="286.7">7</text>
<text x="385" y="286.7">8</text>
<text x="408.5" y="285.7">F</text>
</g>
<g font-size="1.8" fill="#008484">
<text x="364.9" y="15.7">R255</text>
<text x="365" y="18">100k</text>
<text x="382.1" y="21">J14</text>
<text x="60.1" y="25.9">R258</text>
<text x="60.8" y="28.3">47k</text>
<text x="338.7" y="28.6">C83</text>
<text x="60.6" y="35">C80</text>
<text x="263.4" y="33.5">50pF</text>
<text x="263.8" y="31.2">C92</text>
<text x="338.3" y="30.9">10pF</text>
<text x="59.7" y="37.3">100pF</text>
<text x="338.2" y="39.8">R262</text>
<text x="26.5" y="46.7">J1</text>
<text x="58" y="47.1">+15V</text>
<text x="65.3" y="46.2">30pF</text>
<text x="65.7" y="43.9">C81</text>
<text x="117" y="45.9">PWR_FLAG</text>
<text x="263.3" y="42.3">R283</text>
<text x="263.4" y="44.6">470k</text>
<text x="338.4" y="42.1">100k</text>
<text x="111.5" y="50.1">J10</text>
<text x="117" y="53.5">PWR_FLAG</text>
<text x="125.7" y="50.6">+15V</text>
<text x="330.5" y="52.2">-15V</text>
<text x="47.4" y="56.7">GND</text>
<text x="57.3" y="56.6">+</text>
<text x="60.3" y="57" transform="rotate(-90 60.3 57)">V+</text>
<text x="71.2" y="58">A25</text>
<text x="112.1" y="57.7">J9</text>
<text x="125.2" y="57.6">GND</text>
<text x="254.8" y="57.3">+15V</text>
<text x="262.1" y="56.3">30pF</text>
<text x="262.5" y="54">C93</text>
<text x="71.3" y="60.3">LM301</text>
<text x="112.1" y="65.4">J8</text>
<text x="117" y="61.1">PWR_FLAG</text>
<text x="125.9" y="65.9">-15V</text>
<text x="283.6" y="63.9">R267</text>
<text x="316.6" y="65.5">20pF</text>
<text x="316.6" y="63">C100</text>
<text x="344.2" y="62.9">A26</text>
<text x="344.4" y="65.2">LM301</text>
<text x="382.1" y="64.2">J16</text>
<text x="26.5" y="69.6">J3</text>
<text x="57.5" y="71">-15V</text>
<text x="237.9" y="66.9">GND</text>
<text x="254.1" y="66.7">+</text>
<text x="257.2" y="67.1" transform="rotate(-90 257.2 67.1)">V+</text>
<text x="268" y="68.1">A29</text>
<text x="268.2" y="70.4">LM301</text>
<text x="283.8" y="66.2">220k</text>
<text x="330.3" y="66.7">+</text>
<text x="333.4" y="67.2" transform="rotate(-90 333.4 67.2)">V+</text>
<text x="338.3" y="68.9">10pF</text>
<text x="338.7" y="66.6">C84</text>
<text x="331" y="76.1">+15V</text>
<text x="254.3" y="81.2">-15V</text>
<text x="224.4" y="91">R285</text>
<text x="224.5" y="93.3">100k</text>
<text x="326" y="90.9">R260</text>
<text x="326.1" y="93.2">220k</text>
<text x="334.8" y="93.2">68k</text>
<text x="334.9" y="90.9">R261</text>
<text x="344.8" y="90.9">C82</text>
<text x="344.9" y="93.2">50pF</text>
<text x="339.8" y="102.9">GND</text>
<text x="382.1" y="104.9">J13</text>
<text x="364.9" y="109.6">R256</text>
<text x="365" y="111.9">100k</text>
<text x="115.2" y="118.9">R279</text>
<text x="197.3" y="117.4">R288</text>
<text x="197.4" y="119.7">2.2M</text>
<text x="382.1" y="115">J17</text>
<text x="55.6" y="124.8">0.01uF</text>
<text x="56.8" y="122.5">C89</text>
<text x="66.4" y="123.6">R272</text>
<text x="66.6" y="125.9">100k</text>
<text x="101.2" y="124">R274</text>
<text x="115.2" y="121.2">470R</text>
<text x="140" y="120.6">-15V</text>
<text x="42.2" y="128.9">J2</text>
<text x="97.4" y="131.6">R275</text>
<text x="101.1" y="126.3">1k</text>
<text x="115.6" y="127.7">Q25</text>
<text x="116" y="130">2N5127</text>
<text x="201.1" y="131.3">30pF</text>
<text x="201.6" y="128.9">C95</text>
<text x="263.4" y="131.3">50pF</text>
<text x="263.8" y="128.9">C97</text>
<text x="338.3" y="128.7">10pF</text>
<text x="338.7" y="126.4">C86</text>
<text x="70.3" y="132.7">R273</text>
<text x="70.3" y="135.2">100k</text>
<text x="83.1" y="132.8">C8</text>
<text x="83.4" y="135.1">330pF</text>
<text x="97.4" y="133.9">10k</text>
<text x="103.8" y="137.8">C90</text>
<text x="135.9" y="136.7">Q26</text>
<text x="193.9" y="132.2">+15V</text>
<text x="338.2" y="137.6">R269</text>
<text x="78.2" y="142.3">GND</text>
<text x="93.4" y="141">GND</text>
<text x="102.9" y="140.1">100pF</text>
<text x="136.3" y="139">2N3906</text>
<text x="168.9" y="142.7">100nF</text>
<text x="169.8" y="140.4">C94</text>
<text x="177" y="141.5">R287</text>
<text x="177.6" y="143.8">22k</text>
<text x="193.2" y="141.6">+</text>
<text x="196.2" y="142.1" transform="rotate(-90 196.2 142.1)">V+</text>
<text x="207.1" y="143.1">A30</text>
<text x="242.2" y="140.5">R290</text>
<text x="242.2" y="142.8">100k</text>
<text x="263.3" y="140.1">R291</text>
<text x="263.4" y="142.4">470k</text>
<text x="338.4" y="139.9">180k</text>
<text x="103.3" y="147.9">R276</text>
<text x="121.7" y="148.1">D40</text>
<text x="135.4" y="147.9">10R</text>
<text x="135.5" y="145.6">R280</text>
<text x="145.2" y="147.9">R281</text>
<text x="154" y="146.6">J-C-1</text>
<text x="207.2" y="145.4">LM301</text>
<text x="238.2" y="149.9">GND</text>
<text x="330.5" y="150">-15V</text>
<text x="103.5" y="150.2">220k</text>
<text x="103.8" y="155.6">C91</text>
<text x="122.1" y="150.5">1N4148</text>
<text x="142.9" y="150.2">100R 1/2W</text>
<text x="159.1" y="153.1">J-A-1</text>
<text x="254.8" y="155.1">+15V</text>
<text x="262.1" y="154.1">30pF</text>
<text x="262.5" y="151.8">C98</text>
<text x="96.1" y="158.9">+15V</text>
<text x="103.4" y="157.9">30pF</text>
<text x="135.4" y="160.6">10R</text>
<text x="135.5" y="158.3">R282</text>
<text x="143.9" y="159.6">GND</text>
<text x="159.1" y="159.5">J-B-1</text>
<text x="177.4" y="159.3">2.2M</text>
<text x="177.4" y="157">R289</text>
<text x="188.6" y="157">C96</text>
<text x="188.7" y="159.3">10nF</text>
<text x="193.3" y="156.1">-15V</text>
<text x="229" y="159.2">R293</text>
<text x="229.2" y="161.5">470k</text>
<text x="316.6" y="160.7">C104</text>
<text x="344.4" y="160.7">LM301</text>
<text x="121.7" y="165.9">D41</text>
<text x="173.4" y="166.4">GND</text>
<text x="223.5" y="165.9" transform="rotate(-90 223.5 165.9)">GND</text>
<text x="254.1" y="164.5">+</text>
<text x="257.2" y="164.9" transform="rotate(-90 257.2 164.9)">V+</text>
<text x="268" y="165.9">A31</text>
<text x="316.6" y="163.3">20pF</text>
<text x="330.3" y="164.5">+</text>
<text x="333.4" y="165" transform="rotate(-90 333.4 165)">V+</text>
<text x="338.3" y="166.7">30pF</text>
<text x="339.2" y="164.4">C9</text>
<text x="344.2" y="163.1">A27</text>
<text x="382.1" y="162">J15</text>
<text x="85.5" y="168.5">GND</text>
<text x="95.4" y="168.3">+</text>
<text x="98.4" y="168.7" transform="rotate(-90 98.4 168.7)">V+</text>
<text x="109.3" y="169.7">A28</text>
<text x="109.4" y="172">LM301</text>
<text x="122.1" y="168.2">1N4148</text>
<text x="135.9" y="169.6">Q27</text>
<text x="136.3" y="171.9">2N5127</text>
<text x="229.1" y="170.5">50pF</text>
<text x="229.5" y="168.2">C99</text>
<text x="268.2" y="168.2">LM301</text>
<text x="331" y="173.9">+15V</text>
<text x="243.5" y="177.2">R292</text>
<text x="243.5" y="179.5">100k</text>
<text x="254.3" y="179">-15V</text>
<text x="282.7" y="179.5">1k</text>
<text x="282.9" y="177.2">R295</text>
<text x="314.6" y="177.2">R268</text>
<text x="314.6" y="179.5">220k</text>
<text x="95.6" y="182.8">-15V</text>
<text x="130.9" y="180.2">+15V</text>
<text x="326" y="191">68k</text>
<text x="326" y="188.7">R265</text>
<text x="334.8" y="191">68k</text>
<text x="334.9" y="188.7">R266</text>
<text x="344.8" y="188.7">C85</text>
<text x="344.9" y="191">50pF</text>
<text x="339.8" y="200.7">GND</text>
<text x="219" y="208.5" transform="rotate(-90 219 208.5)">J11</text>
<text x="222.8" y="208" transform="rotate(-90 222.8 208)">J5</text>
<text x="241.9" y="208" transform="rotate(-90 241.9 208)">J7</text>
<text x="281.2" y="208" transform="rotate(-90 281.2 208)">J4</text>
<text x="313" y="208" transform="rotate(-90 313 208)">J6</text>
<text x="324.4" y="208.5" transform="rotate(-90 324.4 208.5)">J12</text>
</g>
<g font-size="1.8" fill="#0000c2">
<text x="152.4" y="142.5">C</text>
<text x="152.4" y="144.6">from reverb</text>
<text x="158.7" y="155.2">A</text>
<text x="158.7" y="157.3">to reverb</text>
<text x="339.1" y="173.8">schematics indicate 10pF and 'C86' which already exists...</text>
<text x="39.4" y="203">a</text>
<text x="94" y="203">c</text>
<text x="54.6" y="208.1">reverb spring unit</text>
<text x="82.5" y="213.6">to gnd</text>
<text x="82.5" y="215.7">connected to other side of 'a'</text>
<text x="85.1" y="211.9">b</text>
</g>
<g font-size=".7" fill="#008484">
<text x="62.5" y="57.3" transform="rotate(-90 62.5 57.3)">C/B</text>
<text x="65" y="59.6" transform="rotate(-90 65 59.6)">COMP</text>
<text x="62.5" y="60.9" transform="rotate(-90 62.5 60.9)">BAL</text>
<text x="335.5" y="65.9" transform="rotate(-90 335.5 65.9)">C/B</text>
<text x="335.5" y="62.6" transform="rotate(-90 335.5 62.6)">BAL</text>
<text x="338.1" y="64.5" transform="rotate(-90 338.1 64.5)">COMP</text>
<text x="259.3" y="71" transform="rotate(-90 259.3 71)">BAL</text>
<text x="259.3" y="67.4" transform="rotate(-90 259.3 67.4)">C/B</text>
<text x="261.9" y="69.8" transform="rotate(-90 261.9 69.8)">COMP</text>
<text x="198.4" y="142.4" transform="rotate(-90 198.4 142.4)">C/B</text>
<text x="198.4" y="146" transform="rotate(-90 198.4 146)">BAL</text>
<text x="200.9" y="144.7" transform="rotate(-90 200.9 144.7)">COMP</text>
<text x="335.5" y="160.4" transform="rotate(-90 335.5 160.4)">BAL</text>
<text x="259.3" y="165.2" transform="rotate(-90 259.3 165.2)">C/B</text>
<text x="261.9" y="167.5" transform="rotate(-90 261.9 167.5)">COMP</text>
<text x="335.5" y="163.7" transform="rotate(-90 335.5 163.7)">C/B</text>
<text x="338.1" y="162.3" transform="rotate(-90 338.1 162.3)">COMP</text>
<text x="100.6" y="172.6" transform="rotate(-90 100.6 172.6)">BAL</text>
<text x="100.6" y="169" transform="rotate(-90 100.6 169)">C/B</text>
<text x="103.1" y="171.4" transform="rotate(-90 103.1 171.4)">COMP</text>
<text x="259.3" y="168.8" transform="rotate(-90 259.3 168.8)">BAL</text>
</g>
</svg>
